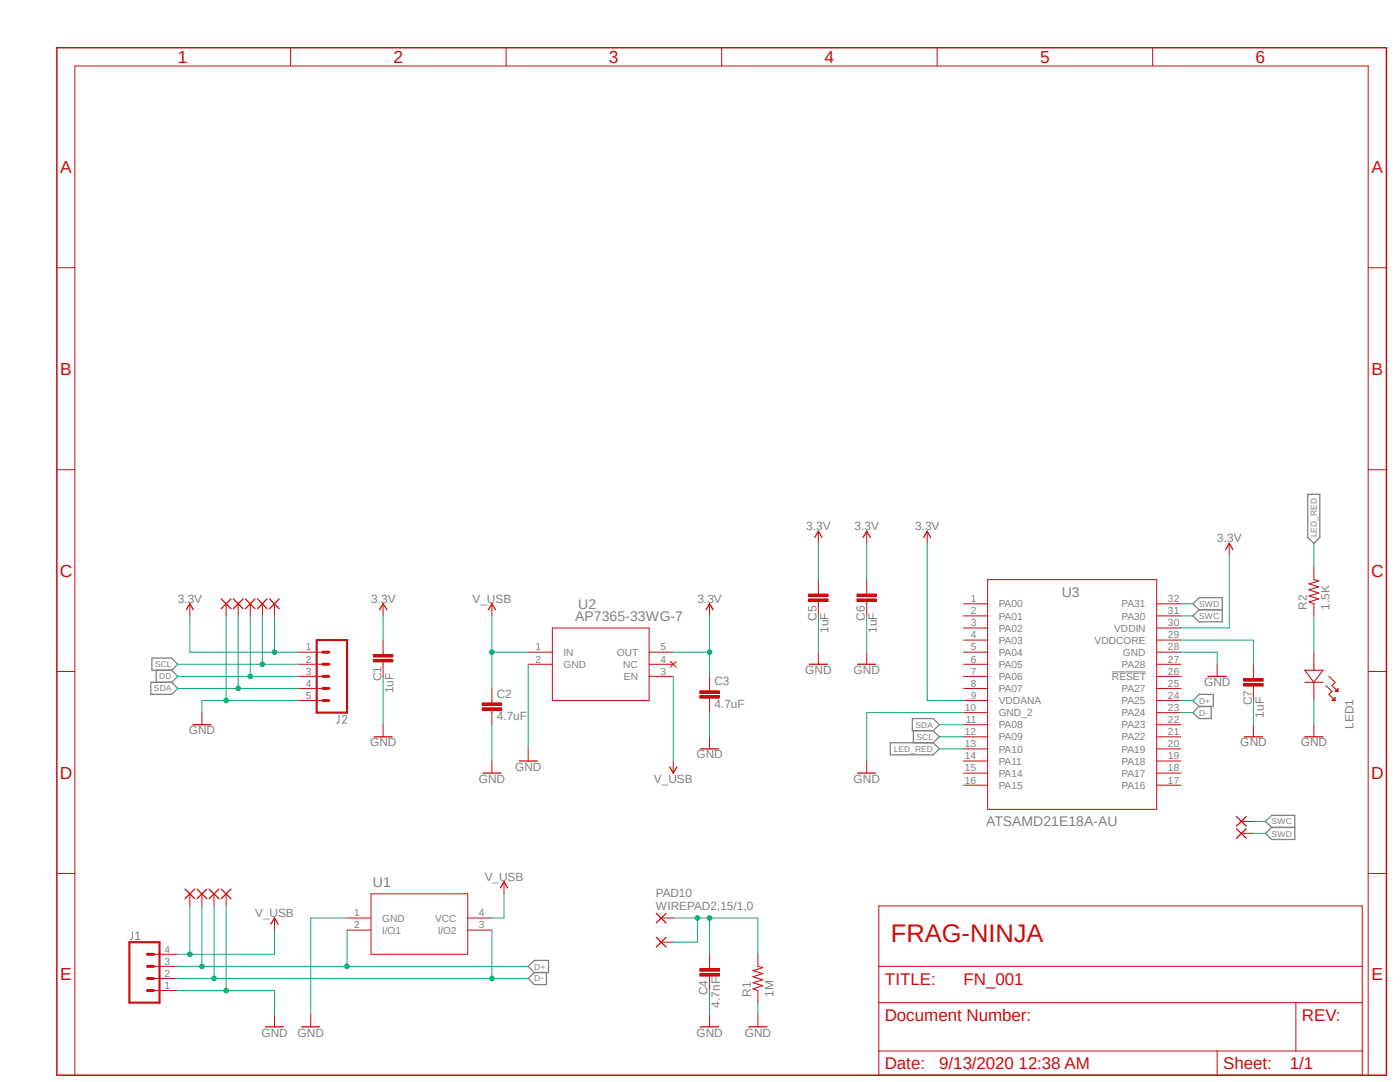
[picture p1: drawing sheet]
<svg xmlns="http://www.w3.org/2000/svg" width="279mm" height="216mm" viewBox="0 0 279 216" stroke-linecap="round" stroke-linejoin="round" font-family="sans-serif">
<path d="M10.8 9.2l266.2 205.9M277 9.2l-266.2 205.9" fill="none" stroke="#fff" stroke-width=".2"/>
<path d="M221.9 134.1h6.7M67.6 142.7v1.2a.38 .38 0 0 1-.5 .4M68.3 143.1a.42 .42 0 0 1 .6-.3 .42 .42 0 0 1 .1 .6l-.7 .9h.9M26.4 185.9v1.2a.38 .38 0 0 1-.5 .4M27.1 187.5h.8M27.1 186.3l.4-.4v1.6" fill="none" stroke="#808080" stroke-width=".2"/>
<g fill="none" stroke="#808080" stroke-width=".25">
<path d="M261 98.6h2.4v8.6l-1.2 1.2-1.2-1.2zM239.3 119.3h4.6v4.8h-4.6l-1.2-1.2 1.2-1.2-1.2-1.2zM30.1 136.1h4.1l1.3 1.3-1.3 1.2h-4.1zM30.3 131.3h3.9l1.3 1.2-1.3 1.2h-3.9zM31.2 133.7v2.4M34.2 133.7l1.3 1.3-1.3 1.1M239.3 138.6h2.8v2.4h-2.8l-1.2-1.2zM239.3 121.7h4.6M177.7 148.2h8.5l1.3 1.2-1.3 1.2h-8.5zM182.1 143.4h4.1l1.3 1.2-1.3 1.2h-4.1zM182.3 145.8v2.4M186.2 145.8l1.3 1.2-1.3 1.2"/>
<path d="M239.3 141l-1.2 1.2 1.2 1.2h2.4v-2.4M252.6 163.9l1.2-1.2h4.6v4.8h-4.6l-1.2-1.2 1.2-1.2zM253.8 165.1h4.6M105.4 192.8l1.2-1.2h2.9v2.5h-2.9zM106.6 194.1l-1.2 1.1 1.2 1.3h2.5v-2.4"/>
</g>
<path d="M11.3 9.5h265.4v205h-265.4z" fill="none" stroke="#c90d0c" stroke-width=".3"/>
<g fill="none" stroke="#c90d0c" stroke-width=".2">
<path d="M58 9.5v3.7M101 9.5v3.7M144 9.5v3.7M187 9.5v3.7M230 9.5v3.7M11.3 53.4h3.6M273 53.4h3.7M11.3 93.7h3.6M273 93.7h3.7M11.3 134h3.6M273 134h3.7M11.3 174.3h3.6"/>
<path d="M74 178.4h19.3v12h-19.3zM100.6 175.9v2.5M273 174.3h3.7M30.6 192.8h4.9M30.6 190.4h4.9M30.6 197.7h4.9M30.6 195.2h4.9M54.8 183.2v2.4M69.3 183.2h4.7M69.3 185.6h4.7M93.3 183.2h4.9M93.3 185.6h4.9"/>
<path d="M132 183.2h2.4M141.6 192.8v.5M141.6 194.8v.4M175.4 180.8h96.5v33.7h-96.5zM175.4 192.8h96.5M14.9 214.5v-201.3h258.1v201.3M54.8 202.5v2.4M62 202.5v2.4M175.4 200.1h96.5M175.4 209.7h96.5M242.9 209.7v4.8M258.6 200.1v9.6"/>
</g>
<path d="M25.8 188h6v12.1h-6z" fill="none" stroke="#c90d0c" stroke-width=".42"/>
<path d="M29.4 192.8h1.2M29.4 195.2h1.2M29.4 197.7h1.2M29.4 190.4h1.2" fill="none" stroke="#c90d0c" stroke-width=".59"/>
<path d="M99.9 177.2l.7-1.3 .7 1.3M54.1 184.4l.7-1.2 .7 1.2M131 182.2l1.9 1.9M132.9 182.2l-1.9 1.9M53 204.9h3.6M60.2 204.9h3.6" fill="none" stroke="#c90d0c" stroke-width=".25"/>
<path d="M139.7 194.3h3.9v.5h-3.9z" fill-rule="evenodd" fill="#c90d0c"/>
<path d="M139.7 194.3h3.9v.5h-3.9z" fill="none" stroke="#c90d0c" stroke-width=".2"/>
<path d="M139.7 193.3h3.9v.5h-3.9z" fill-rule="evenodd" fill="#c90d0c"/>
<g fill="none" stroke="#c90d0c" stroke-width=".2">
<path d="M37.9 120.5v2.4M59.6 130.1h4.8M59.6 132.5h4.8M59.6 135h4.8M59.6 137.4h4.8M59.6 139.8h4.8M76.5 130.1v.5M76.5 132v.5M40.3 142.2v2.4M139.7 193.3h3.9v.5h-3.9zM141.6 190.4v2.4M141.6 195.2v2.5"/>
<path d="M151.3 190.4v2.4M151.3 197.7v2.4M141.6 202.5v2.4M151.3 202.5v2.4"/>
</g>
<path d="M151.3 192.8l.9 .3-1.9 .6 1.9 .6-1.9 .6 1.9 .6-1.9 .6 1.9 .6-1.9 .6 1 .4" fill="none" stroke="#c90d0c" stroke-width=".21"/>
<path d="M37.2 121.7l.7-1.2 .7 1.2M38.5 144.6h3.6M139.8 204.9h3.6M149.4 204.9h3.7" fill="none" stroke="#c90d0c" stroke-width=".25"/>
<path d="M63.2 127.7h6.1v14.5h-6.1z" fill="none" stroke="#c90d0c" stroke-width=".42"/>
<path d="M64.4 135h1.2M64.4 132.5h1.2M64.4 130.1h1.2M64.4 139.8h1.2M64.4 137.4h1.2" fill="none" stroke="#c90d0c" stroke-width=".59"/>
<path d="M74.5 131.6h3.9v.5h-3.9z" fill-rule="evenodd" fill="#c90d0c"/>
<path d="M74.5 131.6h3.9v.5h-3.9z" fill="none" stroke="#c90d0c" stroke-width=".2"/>
<path d="M74.5 130.6h3.9v.5h-3.9z" fill-rule="evenodd" fill="#c90d0c"/>
<path d="M74.5 130.6h3.9v.5h-3.9zM76.5 120.5v2.4M76.5 127.7v2.4M76.5 132.5v2.5M141.6 137.4v.4M141.6 139.3v.5M76.5 144.6v2.4" fill="none" stroke="#c90d0c" stroke-width=".2"/>
<path d="M75.7 121.7l.8-1.2 .7 1.2M74.7 147h3.6" fill="none" stroke="#c90d0c" stroke-width=".25"/>
<path d="M139.7 138.8h3.9v.5h-3.9z" fill-rule="evenodd" fill="#c90d0c"/>
<path d="M139.7 138.8h3.9v.5h-3.9z" fill="none" stroke="#c90d0c" stroke-width=".2"/>
<path d="M139.7 137.8h3.9v.5h-3.9z" fill-rule="evenodd" fill="#c90d0c"/>
<path d="M98.2 139.8v.5M139.7 137.8h3.9v.5h-3.9zM141.6 135v2.4M141.6 139.8v2.4M98.2 141.7v.5" fill="none" stroke="#c90d0c" stroke-width=".2"/>
<path d="M96.2 141.2h3.9v.5h-3.9z" fill-rule="evenodd" fill="#c90d0c"/>
<path d="M96.2 141.2h3.9v.5h-3.9z" fill="none" stroke="#c90d0c" stroke-width=".2"/>
<path d="M96.2 140.3h3.9v.5h-3.9z" fill-rule="evenodd" fill="#c90d0c"/>
<g fill="none" stroke="#c90d0c" stroke-width=".2">
<path d="M185 106v2.4M197.1 115.7h33.7v45.8h-33.7zM245.3 108.4v2.4M45.1 120.5v2.4M47.5 120.5v2.4M50 120.5v2.4M52.4 120.5v2.4M54.8 120.5v2.4M98.2 120.5v2.4M98.2 137.4v2.4M141.6 120.5v2.4M192.3 120.5h4.8"/>
<path d="M192.3 122.9h4.8M192.3 125.3h4.8M192.3 127.7h4.8M192.3 130.1h4.8M192.3 132.5h4.8M192.3 135h4.8M192.3 137.4h4.8M192.3 139.8h4.8M230.8 120.5h4.9M230.8 122.9h4.9M230.8 125.3h4.9M230.8 127.7h4.9"/>
<path d="M230.8 130.1h4.9M230.8 132.5h4.9M230.8 135h4.9M230.8 137.4h4.9M230.8 139.8h4.9M242.9 132.5v2.5M250.1 135v.4M250.1 136.9v.5M96.2 140.3h3.9v.5h-3.9zM98.2 142.2v2.4M98.2 151.8v2.5M105.4 149.4v2.4"/>
<path d="M141.6 147v2.4M173 151.8v2.5M192.3 142.2h4.8M192.3 144.6h4.8M192.3 147h4.8M192.3 149.4h4.8M192.3 151.8h4.8M192.3 154.3h4.8M192.3 156.7h4.8M230.8 142.2h4.9M230.8 144.6h4.9M230.8 147h4.9"/>
<path d="M230.8 149.4h4.9M230.8 151.8h4.9M230.8 154.3h4.9M230.8 156.7h4.9M37.9 178.4v2.4M40.3 178.4v2.4M42.7 178.4v2.4M45.1 178.4v2.4M132 188h2.4"/>
</g>
<g fill="none" stroke="#c90d0c" stroke-width=".25">
<path d="M44.2 119.5l1.9 2M46.1 119.5l-1.9 2M46.6 119.5l1.9 2M48.5 119.5l-1.9 2M49 119.5l1.9 2M50.9 119.5l-1.9 2M51.4 119.5l1.9 2M53.3 119.5l-1.9 2M53.8 119.5l1.9 2M55.7 119.5l-1.9 2M184.3 107.2l.7-1.2 .8 1.2M244.6 109.6l.7-1.2 .7 1.2"/>
<path d="M97.5 121.7l.7-1.2 .7 1.2M140.9 121.7l.7-1.2 .7 1.2M241.1 135h3.6M96.4 154.3h3.6M103.6 151.8h3.6M139.8 149.4h3.6M171.2 154.3h3.6M36.9 177.4l2 1.9M38.9 177.4l-2 1.9M39.3 177.4l2 1.9M41.3 177.4l-2 1.9M41.7 177.4l2 1.9"/>
<path d="M43.7 177.4l-2 1.9M44.2 177.4l1.9 1.9M46.1 177.4l-1.9 1.9M131 187l1.9 2M132.9 187l-1.9 2"/>
</g>
<path d="M248.2 136.4h3.9v.5h-3.9z" fill-rule="evenodd" fill="#c90d0c"/>
<path d="M248.2 136.4h3.9v.5h-3.9z" fill="none" stroke="#c90d0c" stroke-width=".2"/>
<path d="M248.2 135.4h3.9v.5h-3.9z" fill-rule="evenodd" fill="#c90d0c"/>
<path d="M173 118.1v.4M262.2 113.2v2.5M173 120v.5M248.2 135.4h3.9v.5h-3.9zM250.1 132.5v2.5M250.1 137.4v2.4M262.2 120.5v2.4M262.2 130.1v2.4M262.2 137.4v2.4M250.1 144.6v2.4M262.2 144.6v2.4" fill="none" stroke="#c90d0c" stroke-width=".2"/>
<path d="M248.3 147h3.7M260.4 147h3.6" fill="none" stroke="#c90d0c" stroke-width=".25"/>
<path d="M262.2 115.7l1 .2-2 .6 2 .6-2 .6 2 .6-2 .6 2 .6-2 .6 1 .4M260.4 133.7h3.6l-1.8 2.4zM260.4 136.1h3.6M262.2 132.5v1.2M262.2 136.1v1.3M264.6 136.8l1.2 1.2-.6 .6 1.2 1.2M265.2 135l1.2 1.1-.6 .7 1.2 1.2M265.8 139.8l.6-.6v.6zM266.4 138l.6-.6v.6z" fill="none" stroke="#c90d0c" stroke-width=".21"/>
<path d="M171 119.5h3.9v.5h-3.9z" fill-rule="evenodd" fill="#c90d0c"/>
<path d="M171 119.5h3.9v.5h-3.9z" fill="none" stroke="#c90d0c" stroke-width=".2"/>
<path d="M171 118.5h3.9v.5h-3.9z" fill-rule="evenodd" fill="#c90d0c"/>
<path d="M163.3 118.1v.4M171 118.5h3.9v.5h-3.9zM173 115.7v2.4M163.3 120v.5M173 120.5v2.4" fill="none" stroke="#c90d0c" stroke-width=".2"/>
<path d="M161.4 119.5h3.9v.5h-3.9z" fill-rule="evenodd" fill="#c90d0c"/>
<path d="M161.4 119.5h3.9v.5h-3.9z" fill="none" stroke="#c90d0c" stroke-width=".2"/>
<path d="M161.4 118.5h3.9v.5h-3.9z" fill-rule="evenodd" fill="#c90d0c"/>
<g fill="none" stroke="#c90d0c" stroke-width=".2">
<path d="M161.4 118.5h3.9v.5h-3.9zM163.3 106v2.4M163.3 115.7v2.4M173 106v2.4M105.4 130.1h4.8M105.4 132.5h4.8M110.2 125.3h19.3v14.5h-19.3zM129.5 130.1h4.9M129.5 132.5h4.9M129.5 135h4.9M133.8 132l1.2 1.1M135 132l-1.2 1.1"/>
<path d="M163.3 120.5v2.4M163.3 130.1v2.4M173 130.1v2.4M134.4 151.8v2.5M247.7 163.9h2.4M247.7 166.3h2.4"/>
</g>
<path d="M162.6 107.2l.7-1.2 .7 1.2M172.3 107.2l.7-1.2 .7 1.2M161.5 132.5h3.6M171.2 132.5h3.6M133.6 153l.8 1.3 .7-1.3M246.8 162.9l1.9 1.9M246.8 165.4l1.9 1.9M248.7 162.9l-1.9 1.9M248.7 165.4l-1.9 1.9" fill="none" stroke="#c90d0c" stroke-width=".25"/>
<path d="M35.5 197.7h19.3v4.8M45.1 180.8v16.9" fill="none" stroke="#0dab76" stroke-width=".2"/>
<circle cx="45.1" cy="197.7" r=".46" fill="#0dab76"/>
<g fill="none" stroke="#0dab76" stroke-width=".2">
<path d="M45.1 122.9v16.9M59.6 139.8h-19.3v2.4M69.3 183.2h-7.3v19.3M141.6 197.7v4.8M151.3 200.1v2.4"/>
<circle cx="45.1" cy="197.7" r=".46"/>
</g>
<circle cx="45.1" cy="139.8" r=".46" fill="#0dab76"/>
<g fill="none" stroke="#0dab76" stroke-width=".2">
<path d="M76.5 135v9.6M105.4 132.5v16.9M163.3 122.9v7.2M173 122.9v7.2M235.7 130.1h7.2v2.4M250.1 139.8v4.8M262.2 139.8v4.8M98.2 144.6v7.2M141.6 142.2v4.8M192.3 142.2h-19.3v9.6M37.9 180.8v9.6M54.8 185.6v4.8h-19.3"/>
<circle cx="45.1" cy="139.8" r=".46"/>
</g>
<circle cx="37.9" cy="190.4" r=".46" fill="#0dab76"/>
<g fill="none" stroke="#0dab76" stroke-width=".2">
<path d="M98.2 122.9v14.5M98.2 130.1h7.2M100.6 178.4v4.8h-2.4"/>
<circle cx="37.9" cy="190.4" r=".46"/>
</g>
<circle cx="98.2" cy="130.1" r=".46" fill="#0dab76"/>
<g fill="none" stroke="#0dab76" stroke-width=".2">
<path d="M134.4 135v16.8M35.5 192.8h69.9M69.3 185.6v7.2"/>
<circle cx="98.2" cy="130.1" r=".46"/>
</g>
<circle cx="69.3" cy="192.8" r=".46" fill="#0dab76"/>
<g fill="none" stroke="#0dab76" stroke-width=".2">
<path d="M40.3 180.8v12"/>
<circle cx="69.3" cy="192.8" r=".46"/>
</g>
<circle cx="40.3" cy="192.8" r=".46" fill="#0dab76"/>
<g fill="none" stroke="#0dab76" stroke-width=".2">
<path d="M235.7 139.8h2.4M35.5 195.2h69.9M98.2 185.6v9.6"/>
<circle cx="40.3" cy="192.8" r=".46"/>
</g>
<circle cx="98.2" cy="195.2" r=".46" fill="#0dab76"/>
<g fill="none" stroke="#0dab76" stroke-width=".2">
<path d="M42.7 180.8v14.4"/>
<circle cx="98.2" cy="195.2" r=".46"/>
</g>
<circle cx="42.7" cy="195.2" r=".46" fill="#0dab76"/>
<g fill="none" stroke="#0dab76" stroke-width=".2">
<path d="M35.5 132.5h24.1M52.4 122.9v9.6M235.7 142.2h2.4"/>
<circle cx="42.7" cy="195.2" r=".46"/>
</g>
<circle cx="52.4" cy="132.5" r=".46" fill="#0dab76"/>
<g fill="none" stroke="#0dab76" stroke-width=".2">
<path d="M35.5 135h24.1M50 122.9v12.1M187.5 147h4.8"/>
<circle cx="52.4" cy="132.5" r=".46"/>
</g>
<circle cx="50" cy="135" r=".46" fill="#0dab76"/>
<g fill="none" stroke="#0dab76" stroke-width=".2">
<path d="M35.5 137.4h24.1M47.5 122.9v14.5"/>
<circle cx="50" cy="135" r=".46"/>
</g>
<circle cx="47.5" cy="137.4" r=".46" fill="#0dab76"/>
<g fill="none" stroke="#0dab76" stroke-width=".2">
<path d="M37.9 122.9v7.2h21.7M54.8 122.9v7.2M187.5 144.6h4.8"/>
<circle cx="47.5" cy="137.4" r=".46"/>
</g>
<circle cx="54.8" cy="130.1" r=".46" fill="#0dab76"/>
<g fill="none" stroke="#0dab76" stroke-width=".2">
<path d="M76.5 122.9v4.8M134.4 130.1h7.2M141.6 122.9v12.1"/>
<circle cx="54.8" cy="130.1" r=".46"/>
</g>
<circle cx="141.6" cy="130.1" r=".46" fill="#0dab76"/>
<g fill="none" stroke="#0dab76" stroke-width=".2">
<path d="M163.3 108.4v7.3M173 108.4v7.3M185 108.4v31.4h7.3M245.3 110.8v14.5h-9.6M134.4 188h4.8M134.4 183.2h16.9v7.2M141.6 183.2v7.2"/>
<circle cx="141.6" cy="130.1" r=".46"/>
</g>
<circle cx="141.6" cy="183.2" r=".46" fill="#0dab76"/>
<g fill="none" stroke="#0dab76" stroke-width=".2">
<path d="M139.2 183.2v4.8"/>
<circle cx="141.6" cy="183.2" r=".46"/>
</g>
<circle cx="139.2" cy="183.2" r=".46" fill="#0dab76"/>
<g fill="none" stroke="#0dab76" stroke-width=".2">
<path d="M262.2 108.4v4.8M235.7 127.7h14.4v4.8M235.7 120.5h2.4M235.7 122.9h2.4M262.2 122.9v7.2M187.5 149.4h4.8M250.1 166.3h2.5M250.1 163.9h2.5"/>
<circle cx="139.2" cy="183.2" r=".46"/>
</g>
<text font-size="5.1" fill="#c90d0c" x="177.8" y="188">FRAG-NINJA</text>
<g font-size="3.5" fill="#c90d0c">
<text x="35.5" y="12.6">1</text>
<text x="78.5" y="12.6">2</text>
<text x="121.5" y="12.6">3</text>
<text x="164.5" y="12.6">4</text>
<text x="207.6" y="12.6">5</text>
<text x="250.6" y="12.6">6</text>
<text x="12" y="34.5">A</text>
<text x="273.7" y="34.5">A</text>
<text x="12" y="74.8">B</text>
<text x="273.7" y="74.8">B</text>
<text x="11.9" y="115.1">C</text>
<text x="273.6" y="115.1">C</text>
<text x="11.9" y="155.4">D</text>
<text x="273.6" y="155.4">D</text>
<text x="12" y="195.6">E</text>
<text x="273.7" y="195.6">E</text>
</g>
<g font-size="3.4" fill="#c90d0c">
<text x="176.6" y="196.5">TITLE:</text>
<text x="192.3" y="196.5">FN_001</text>
<text x="176.6" y="203.7">Document Number:</text>
<text x="259.8" y="203.7">REV:</text>
<text x="176.6" y="213.4">Date:</text>
<text x="187.5" y="213.4">9/13/2020 12:38 AM</text>
<text x="244.1" y="213.4">Sheet:</text>
<text x="257.4" y="213.4">1/1</text>
</g>
<g font-size="2.8" fill="#808080">
<text x="211.9" y="119">U3</text>
<text x="114.8" y="123.9">AP7365-33WG-7</text>
<text x="115.4" y="121.5">U2</text>
<text x="196.8" y="164.9">ATSAMD21E18A-AU</text>
<text x="74.4" y="177">U1</text>
</g>
<g font-size="2.4" fill="#808080">
<text x="160.9" y="105.7">3.3V</text>
<text x="170.6" y="105.7">3.3V</text>
<text x="182.6" y="105.7">3.3V</text>
<text x="242.9" y="108.2">3.3V</text>
<text x="35.5" y="120.2">3.3V</text>
<text x="74.1" y="120.2">3.3V</text>
<text x="94.3" y="120.2">V_USB</text>
<text x="139.2" y="120.2">3.3V</text>
<text x="162.9" y="123.9" transform="rotate(-90 162.9 123.9)">C5</text>
<text x="172.6" y="123.9" transform="rotate(-90 172.6 123.9)">C6</text>
<text x="260.8" y="121.7" transform="rotate(-90 260.8 121.7)">R2</text>
<text x="265.3" y="121.7" transform="rotate(-90 265.3 121.7)">1.5K</text>
<text x="165.4" y="126.3" transform="rotate(-90 165.4 126.3)">1uF</text>
<text x="175" y="126.3" transform="rotate(-90 175 126.3)">1uF</text>
<text x="76.1" y="135.9" transform="rotate(-90 76.1 135.9)">C1</text>
<text x="142.6" y="136.8">C3</text>
<text x="160.7" y="134.5">GND</text>
<text x="170.3" y="134.5">GND</text>
<text x="240.3" y="136.9">GND</text>
<text x="78.5" y="138.3" transform="rotate(-90 78.5 138.3)">1uF</text>
<text x="99.1" y="143.8">4.7uF</text>
<text x="99.1" y="139.2">C2</text>
<text x="142.6" y="141.4">4.7uF</text>
<text x="249.8" y="140.8" transform="rotate(-90 249.8 140.8)">C7</text>
<text x="252.2" y="143.2" transform="rotate(-90 252.2 143.2)">1uF</text>
<text x="37.7" y="146.5">GND</text>
<text x="73.9" y="148.9">GND</text>
<text x="247.5" y="148.9">GND</text>
<text x="259.6" y="148.9">GND</text>
<text x="270.1" y="145.4" transform="rotate(-90 270.1 145.4)">LED1</text>
<text x="102.8" y="153.8">GND</text>
<text x="139" y="151.3">GND</text>
<text x="95.5" y="156.2">GND</text>
<text x="130.5" y="156.2">V_USB</text>
<text x="170.4" y="156.2">GND</text>
<text x="96.7" y="175.7">V_USB</text>
<text x="130.9" y="179">PAD10</text>
<text x="50.9" y="183">V_USB</text>
<text x="130.9" y="181.5">WIREPAD2,15/1,0</text>
<text x="141.2" y="198.6" transform="rotate(-90 141.2 198.6)">C4</text>
<text x="143.6" y="201" transform="rotate(-90 143.6 201)">4.7nF</text>
<text x="149.8" y="198.9" transform="rotate(-90 149.8 198.9)">R1</text>
<text x="154.4" y="198.9" transform="rotate(-90 154.4 198.9)">1M</text>
<text x="52.2" y="206.8">GND</text>
<text x="59.4" y="206.8">GND</text>
<text x="139" y="206.8">GND</text>
<text x="148.6" y="206.8">GND</text>
</g>
<g font-size="2" fill="#808080">
<text x="193.7" y="120.1">1</text>
<text x="193.7" y="122.6">2</text>
<text x="193.7" y="125">3</text>
<text x="199.3" y="121.2">PA00</text>
<text x="199.3" y="123.6">PA01</text>
<text x="223.8" y="123.6">PA30</text>
<text x="223.8" y="121.2">PA31</text>
<text x="233.1" y="125">30</text>
<text x="233.1" y="122.6">31</text>
<text x="233.1" y="120.1">32</text>
<text x="61" y="129.8">1</text>
<text x="106.9" y="129.8">1</text>
<text x="112.5" y="130.9">IN</text>
<text x="123.1" y="130.9">OUT</text>
<text x="131.8" y="129.8">5</text>
<text x="193.7" y="127.4">4</text>
<text x="193.7" y="129.8">5</text>
<text x="199.3" y="126">PA02</text>
<text x="199.3" y="128.4">PA03</text>
<text x="199.3" y="130.9">PA04</text>
<text x="218.4" y="128.4">VDDCORE</text>
<text x="222.3" y="126">VDDIN</text>
<text x="224.1" y="130.9">GND</text>
<text x="233.1" y="129.8">28</text>
<text x="233.1" y="127.4">29</text>
<text x="61" y="132.2">2</text>
<text x="61" y="134.6">3</text>
<text x="61" y="137">4</text>
<text x="106.9" y="132.2">2</text>
<text x="112.5" y="133.3">GND</text>
<text x="124.4" y="133.3">NC</text>
<text x="124.5" y="135.7">EN</text>
<text x="131.8" y="134.6">3</text>
<text x="131.8" y="132.2">4</text>
<text x="193.7" y="132.2">6</text>
<text x="193.7" y="134.6">7</text>
<text x="193.7" y="137">8</text>
<text x="199.3" y="133.3">PA05</text>
<text x="199.3" y="135.7">PA06</text>
<text x="221.9" y="135.7">RESET</text>
<text x="223.8" y="133.3">PA28</text>
<text x="233.1" y="137">25</text>
<text x="233.1" y="134.6">26</text>
<text x="233.1" y="132.2">27</text>
<text x="61" y="139.4">5</text>
<text x="192.6" y="141.9">10</text>
<text x="193.7" y="139.4">9</text>
<text x="199.3" y="138.1">PA07</text>
<text x="199.3" y="140.5">VDDANA</text>
<text x="199.3" y="142.9">GND_2</text>
<text x="223.8" y="142.9">PA24</text>
<text x="223.8" y="140.5">PA25</text>
<text x="223.8" y="138.1">PA27</text>
<text x="233.1" y="141.9">23</text>
<text x="233.1" y="139.4">24</text>
<text x="192.6" y="146.7">12</text>
<text x="192.6" y="149.1">13</text>
<text x="192.7" y="144.3">11</text>
<text x="199.3" y="145.3">PA08</text>
<text x="199.3" y="147.7">PA09</text>
<text x="223.8" y="147.7">PA22</text>
<text x="223.8" y="145.3">PA23</text>
<text x="233.1" y="149.1">20</text>
<text x="233.1" y="146.7">21</text>
<text x="233.1" y="144.3">22</text>
<text x="192.6" y="151.5">14</text>
<text x="192.6" y="153.9">15</text>
<text x="199.3" y="150.2">PA10</text>
<text x="199.3" y="152.6">PA11</text>
<text x="199.3" y="155">PA14</text>
<text x="223.8" y="155">PA17</text>
<text x="223.8" y="152.6">PA18</text>
<text x="223.8" y="150.2">PA19</text>
<text x="233.1" y="153.9">18</text>
<text x="233.1" y="151.5">19</text>
<text x="192.6" y="156.3">16</text>
<text x="199.3" y="157.4">PA15</text>
<text x="223.8" y="157.4">PA16</text>
<text x="233.1" y="156.3">17</text>
<text x="70.7" y="182.8">1</text>
<text x="70.7" y="185.3">2</text>
<text x="76.3" y="183.9">GND</text>
<text x="86.8" y="183.9">VCC</text>
<text x="95.6" y="185.3">3</text>
<text x="95.6" y="182.8">4</text>
<text x="32.9" y="190.1">4</text>
<text x="76.3" y="186.3">I/O1</text>
<text x="87.4" y="186.3">I/O2</text>
<text x="32.9" y="197.3">1</text>
<text x="32.9" y="194.9">2</text>
<text x="32.9" y="192.5">3</text>
</g>
<g font-size="1.7" fill="#808080">
<text x="262.8" y="107.2" transform="rotate(-90 262.8 107.2)">LED_RED</text>
<text x="239.3" y="121.1">SWD</text>
<text x="239.3" y="123.5">SWC</text>
<text x="30.7" y="138">SDA</text>
<text x="30.9" y="133.1">SCL</text>
<text x="31.8" y="135.5">DD</text>
<text x="239.3" y="140.4">D+</text>
<text x="239.3" y="142.8">D-</text>
<text x="178.4" y="150">LED_RED</text>
<text x="182.7" y="145.2">SDA</text>
<text x="182.9" y="147.6">SCL</text>
<text x="253.8" y="166.9">SWD</text>
<text x="253.8" y="164.5">SWC</text>
<text x="106.6" y="193.5">D+</text>
<text x="106.6" y="195.8">D-</text>
</g>
</svg>
